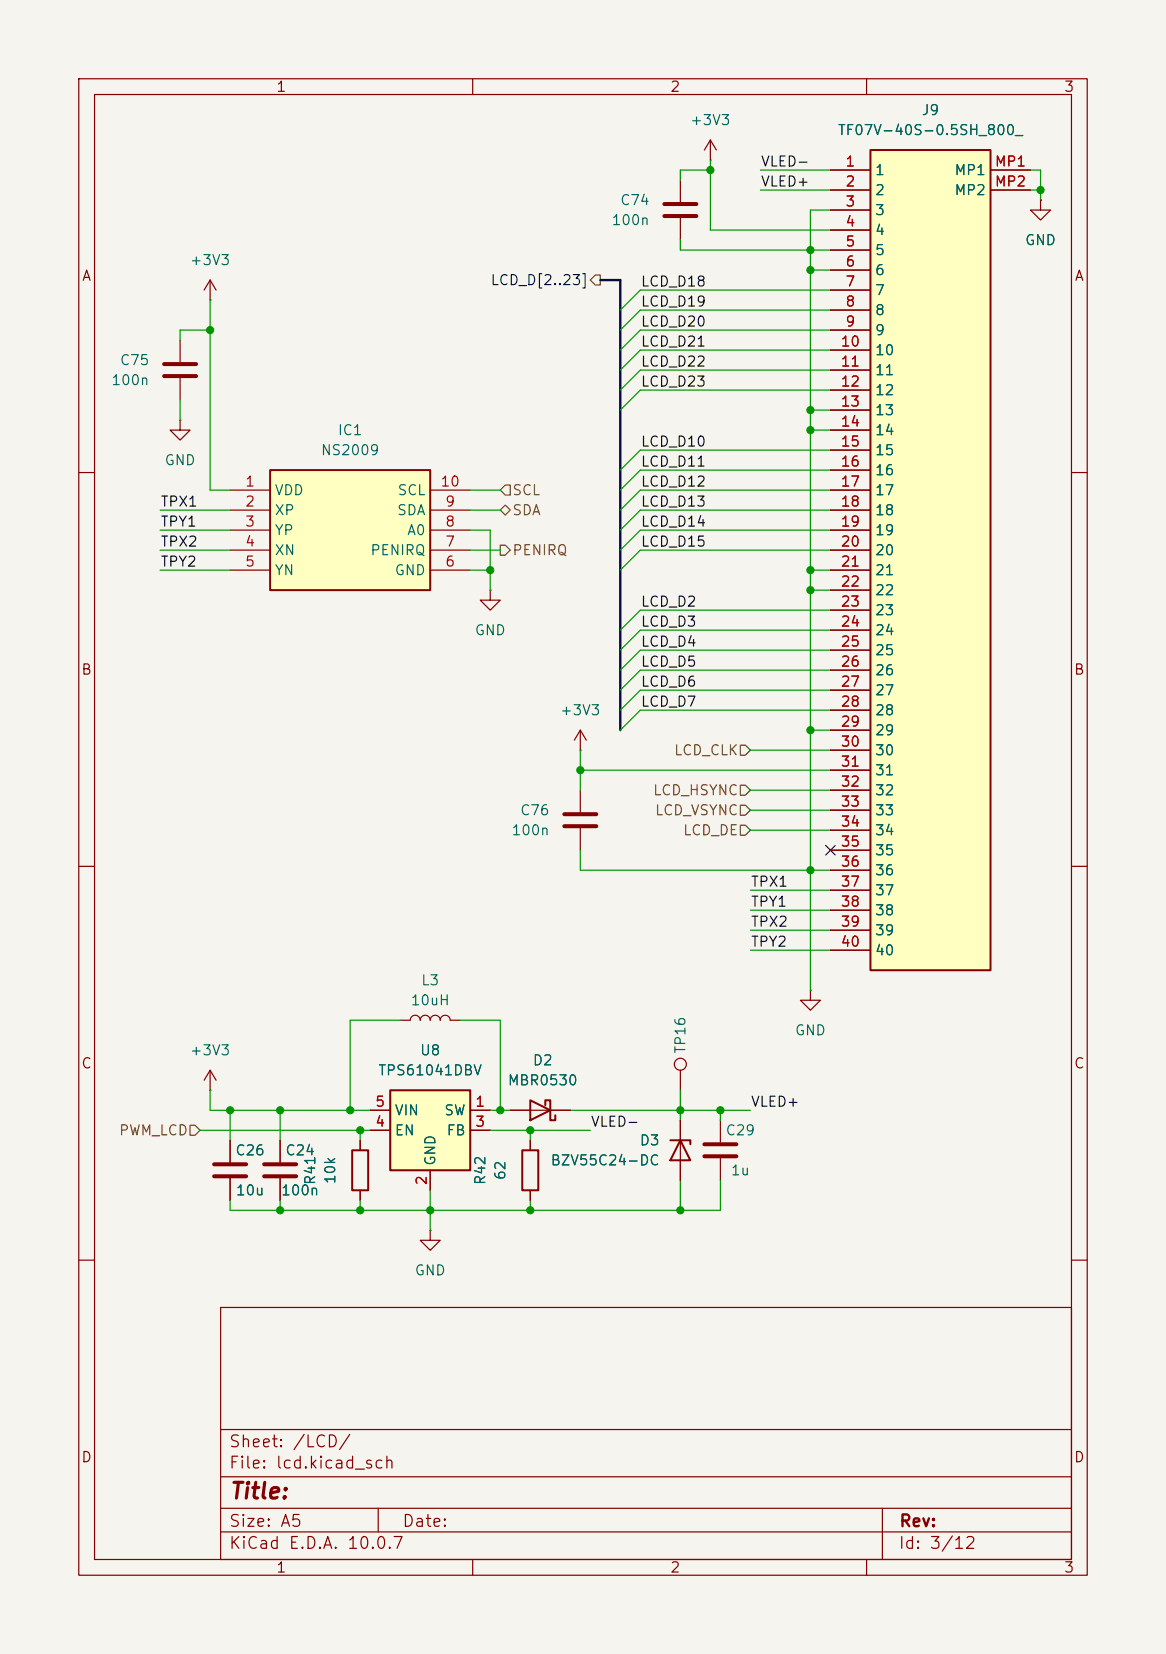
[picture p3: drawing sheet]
<svg xmlns="http://www.w3.org/2000/svg" width="148mm" height="210mm" viewBox="0 0 148 210" stroke-linecap="round" stroke-linejoin="round" font-family="sans-serif">
<path d="M0 0h148v210h-148z" fill="#f5f4ef" stroke="#f5f4ef" stroke-width=".13"/>
<g fill="none" stroke="#840000" stroke-width=".15">
<path d="M10 10h128v190h-128zM12 12h124v186h-124zM60 10v2M110 10v2M26.7 38.1h.1M26.7 35.6l-.8 1.2M26.7 35.6l.7 1.2M26.7 35.6v2.5M132.1 25.4v1.3h1.2l-1.2 1.2-1.3-1.2h1.3M132.1 25.4h.1M22.9 53.3v1.3h1.2l-1.2 1.3-1.3-1.3h1.3M22.9 53.3h.1"/>
<path d="M10 60h2M62.2 74.9v1.3h1.3l-1.3 1.3-1.2-1.3h1.2M62.2 74.9h.1M136 60h2M10 110h2M136 110h2M50.8 129.5h1.3a.64 .64 0 0 1 .6-.6 .64 .64 0 0 1 .6 .6 .64 .64 0 0 1 .7-.6 .64 .64 0 0 1 .6 .6 .64 .64 0 0 1 .6-.6 .64 .64 0 0 1 .7 .6 .64 .64 0 0 1 .6-.6 .64 .64 0 0 1 .6 .6h1.3M86.4 135.9v2.5M102.9 125.7v1.3h1.2l-1.2 1.3-1.3-1.3h1.3M102.9 125.7h.1M29.2 144.8v2.8M29.2 149.6v2.8"/>
<path d="M35.6 144.8v2.8M35.6 149.6v2.8M54.6 156.2v1.3h1.3l-1.3 1.3-1.3-1.3h1.3M54.6 156.2h.1M64.8 141h7.6M86.4 142.2v7.7M91.4 142.2v2.8M91.4 147.1v2.8M10 160h2M28 166h108v32h-108zM136 160h2M28 194.5h108"/>
<path d="M28 191.5h108M28 187.5h108M28 181.5h108M48 191.5v3M60 198v2M110 198v2M112 191.5v6.5"/>
<circle cx="86.4" cy="135.1" r=".76"/>
</g>
<path d="M27.2 149.4h4M27.2 147.8h4M33.5 149.4h4.1M33.5 147.8h4.1M89.4 146.8h4.1M89.4 145.3h4.1" fill="none" stroke="#840000" stroke-width=".51"/>
<path d="M67.3 139.7l2.5 1.3-2.5 1.2zM69.2 140.3v-.6h.6v2.5h.7v-.6M85.1 144.8h2.5v.5M86.4 144.8l1.2 2.5h-2.5z" fill="none" stroke="#840000" stroke-width=".25"/>
<path d="M34.3 59.7h20.3v15.2h-20.3z" fill="#ffffc2"/>
<path d="M34.3 59.7h20.3v15.2h-20.3zM66.3 146.1h2v5h-2z" fill="none" stroke="#840000" stroke-width=".25"/>
<path d="M29.2 62.2h5.1M29.2 64.8h5.1M29.2 67.3h5.1M29.2 69.9h5.1M29.2 72.4h5.1M54.6 62.2h5.1M54.6 64.8h5.1M54.6 67.3h5.1M54.6 69.9h5.1M54.6 72.4h5.1M67.3 144.8v1.3M67.3 151.1v1.3" fill="none" stroke="#840000" stroke-width=".15"/>
<path d="M110.5 19.1h15.2v104.1h-15.2z" fill="#ffffc2"/>
<path d="M110.5 19.1h15.2v104.1h-15.2z" fill="none" stroke="#840000" stroke-width=".25"/>
<g fill="none" stroke="#840000" stroke-width=".15">
<path d="M105.4 21.6h5.1M105.4 24.1h5.1M105.4 26.7h5.1M105.4 29.2h5.1M105.4 31.8h5.1M105.4 34.3h5.1M105.4 36.8h5.1M105.4 39.4h5.1M125.7 21.6h5.1M125.7 24.1h5.1M105.4 41.9h5.1M105.4 44.5h5.1"/>
<path d="M105.4 47h5.1M105.4 49.5h5.1M105.4 52.1h5.1M105.4 54.6h5.1M105.4 57.2h5.1M105.4 59.7h5.1M105.4 62.2h5.1M105.4 64.8h5.1M105.4 67.3h5.1M105.4 69.9h5.1M105.4 72.4h5.1M105.4 74.9h5.1"/>
<path d="M105.4 77.5h5.1M105.4 80h5.1M105.4 82.6h5.1M105.4 85.1h5.1M105.4 87.6h5.1M105.4 90.2h5.1M105.4 92.7h5.1M105.4 95.3h5.1M105.4 97.8h5.1M105.4 100.3h5.1M105.4 102.9h5.1M105.4 105.4h5.1"/>
<path d="M105.4 108h5.1M105.4 110.5h5.1M105.4 113h5.1M105.4 115.6h5.1M105.4 118.1h5.1M105.4 120.7h5.1"/>
</g>
<path d="M49.5 138.4h10.2v10.2h-10.2z" fill="#ffffc2"/>
<path d="M49.5 138.4h10.2v10.2h-10.2zM44.7 146.1h2v5h-2z" fill="none" stroke="#840000" stroke-width=".25"/>
<g fill="none" stroke="#840000" stroke-width=".15">
<path d="M90.2 17.8l-.8 1.3M90.2 17.8l.7 1.3M90.2 17.8v2.5M86.4 22.9v2.8M86.4 27.7v2.8M90.2 20.3h.1M105.4 21.6h5.1M105.4 24.1h5.1M105.4 26.7h5.1M105.4 29.2h5.1M105.4 31.8h5.1M105.4 34.3h5.1"/>
<path d="M105.4 36.8h5.1M105.4 39.4h5.1M125.7 21.6h5.1M125.7 24.1h5.1M132.1 25.4h.1M22.9 43.2v2.8M22.9 48v2.8M105.4 41.9h5.1M105.4 44.5h5.1M105.4 47h5.1M105.4 49.5h5.1M105.4 52.1h5.1"/>
<path d="M105.4 54.6h5.1M105.4 57.2h5.1M105.4 59.7h5.1M105.4 62.2h5.1M105.4 64.8h5.1M105.4 67.3h5.1M105.4 69.9h5.1M105.4 72.4h5.1M105.4 74.9h5.1M105.4 77.5h5.1M73.7 95.3h.1M73.7 92.7v2.6"/>
<path d="M73.7 92.7l-.8 1.3M73.7 92.7l.7 1.3M105.4 80h5.1M105.4 82.6h5.1M105.4 85.1h5.1M105.4 87.6h5.1M105.4 90.2h5.1M105.4 92.7h5.1M105.4 95.3h5.1M105.4 97.8h5.1M73.7 100.3v2.8M73.7 105.2v2.8"/>
<path d="M105.4 100.3h5.1M105.4 102.9h5.1M105.4 105.4h5.1M105.4 108h5.1M105.4 110.5h5.1M105.4 113h5.1M105.4 115.6h5.1M105.4 118.1h5.1M26.7 138.4h.1M26.7 135.9l-.8 1.3M26.7 135.9l.7 1.3M26.7 135.9v2.5"/>
<path d="M105.4 120.7h5.1M29.2 144.8v2.8M29.2 149.6v2.8M35.6 144.8v2.8M35.6 149.6v2.8M45.7 144.8v1.3M45.7 151.1v1.3M47 141h2.5M47 143.5h2.5M54.6 148.6v2.5M59.7 141h2.5M59.7 143.5h2.5"/>
<path d="M64.8 141h2.5M67.3 144.8v1.3M67.3 151.1v1.3M69.8 141h2.6M86.4 142.2v2.6M86.4 147.3v2.6"/>
</g>
<path d="M84.3 27.4h4.1M84.3 25.9h4.1M20.8 47.8h4.1M20.8 46.2h4.1M71.6 104.9h4.1M71.6 103.4h4.1" fill="none" stroke="#840000" stroke-width=".51"/>
<path d="M75.6 34.9h.6v1.3h-.6l-.7-.6zM63.5 69.2h.6l.7 .7-.7 .6h-.6zM63.5 64.8l.6-.7 .7 .7-.7 .6zM64.1 61.6h.7v1.3h-.7l-.6-.7zM94 99.7h.6l.6 .6-.6 .7h-.6zM94 94.6h.6l.6 .7-.6 .6h-.6zM94 102.2h.6l.6 .7-.6 .6h-.6zM94 104.8h.6l.6 .6-.6 .6h-.6zM24.1 142.9h.7l.6 .6-.6 .6h-.7z" fill="none" stroke="#725600" stroke-width=".15"/>
<path d="M76.2 35.6h2.5v57.1" fill="none" stroke="#000084" stroke-width=".3"/>
<g fill="none" stroke="#009600" stroke-width=".15">
<path d="M26.7 38.1v24.1h2.5M86.4 30.5v1.3h19M90.2 20.3v8.9h15.2M90.2 21.6h-3.8v1.3M96.5 24.1h8.9M96.5 21.6h8.9M102.9 34.3h2.5M105.4 26.7h-2.5v99M105.4 36.8h-24.1l-2.6 2.6M105.4 39.4h-24.1l-2.6 2.5M130.8 21.6h1.3v3.8M130.8 24.1h1.3"/>
<path d="M22.9 50.8v2.5M26.7 41.9h-3.8v1.3M102.9 54.6h2.5M102.9 52.1h2.5M105.4 41.9h-24.1l-2.6 2.6M105.4 47h-24.1l-2.6 2.5M105.4 44.5h-24.1l-2.6 2.5M105.4 59.7h-24.1l-2.6 2.5M105.4 49.5h-24.1l-2.6 2.6M105.4 57.2h-24.1l-2.6 2.5M20.3 72.4h8.9M20.3 69.9h8.9"/>
<path d="M20.3 67.3h8.9M20.3 64.8h8.9M59.7 72.4h2.5M59.7 69.9h3.8M59.7 67.3h2.5v7.6M59.7 64.8h3.8M59.7 62.2h3.8M102.9 74.9h2.5M102.9 72.4h2.5M105.4 69.9h-24.1l-2.6 2.5M105.4 67.3h-24.1l-2.6 2.6M105.4 64.8h-24.1l-2.6 2.5"/>
<path d="M105.4 77.5h-24.1l-2.6 2.5M105.4 62.2h-24.1l-2.6 2.6M73.7 95.3v5M73.7 97.8h31.7M95.2 95.3h10.2M102.9 92.7h2.5M105.4 82.6h-24.1l-2.6 2.5M105.4 85.1h-24.1l-2.6 2.5M105.4 80h-24.1l-2.6 2.6M105.4 90.2h-24.1l-2.6 2.5M105.4 87.6h-24.1l-2.6 2.6M73.7 108v2.5h31.7"/>
<path d="M95.2 102.9h10.2M95.2 105.4h10.2M95.2 100.3h10.2M95.2 113h10.2M95.2 118.1h10.2M95.2 115.6h10.2M26.7 138.4v2.6h20.3M50.8 129.5h-6.4v11.5M58.4 129.5h5.1v11.5M86.4 138.4v3.8M95.2 120.7h10.2M25.4 143.5h21.6"/>
<path d="M29.2 141v3.8M35.6 141v3.8M35.6 152.4v1.3M45.7 143.5v1.3M45.7 152.4v1.3M54.6 151.1v5.1M62.2 141h2.6M62.2 143.5h12.7M67.3 143.5v1.3M67.3 152.4v1.3M72.4 141h22.8M86.4 149.9v3.8"/>
<path d="M91.4 149.9v3.8h-62.2v-1.3M91.4 141v1.2"/>
</g>
<path d="M104.8 107.3l1.2 1.3M106 107.3l-1.2 1.3" fill="none" stroke="#000084" stroke-width=".15"/>
<g fill="#009600" stroke="#009600" stroke-width=".13">
<circle cx="35.6" cy="153.7" r=".46"/>
<circle cx="45.7" cy="153.7" r=".46"/>
<circle cx="54.6" cy="153.7" r=".46"/>
<circle cx="45.7" cy="143.5" r=".46"/>
<circle cx="35.6" cy="141" r=".46"/>
<circle cx="67.3" cy="153.7" r=".46"/>
<circle cx="67.3" cy="143.5" r=".46"/>
<circle cx="29.2" cy="141" r=".46"/>
<circle cx="44.4" cy="141" r=".46"/>
<circle cx="63.5" cy="141" r=".46"/>
<circle cx="102.9" cy="72.4" r=".46"/>
<circle cx="102.9" cy="74.9" r=".46"/>
<circle cx="102.9" cy="54.6" r=".46"/>
<circle cx="62.2" cy="72.4" r=".46"/>
<circle cx="26.7" cy="41.9" r=".46"/>
<circle cx="102.9" cy="92.7" r=".46"/>
<circle cx="73.7" cy="97.8" r=".46"/>
<circle cx="102.9" cy="31.8" r=".46"/>
<circle cx="102.9" cy="34.3" r=".46"/>
<circle cx="90.2" cy="21.6" r=".46"/>
<circle cx="132.1" cy="24.1" r=".46"/>
<circle cx="102.9" cy="52.1" r=".46"/>
<circle cx="86.4" cy="153.7" r=".46"/>
<circle cx="102.9" cy="110.5" r=".46"/>
<circle cx="86.4" cy="141" r=".46"/>
<circle cx="91.4" cy="141" r=".46"/>
</g>
<text font-size="2" fill="#840000" x="29" y="190.8">Title:</text>
<g font-size="1.5" fill="#840000">
<text x="29" y="184.1">Sheet: /LCD/</text>
<text x="29" y="186.8">File: lcd.kicad_sch</text>
<text x="29" y="197">KiCad E.D.A. 10.0.7</text>
<text x="29" y="194.2">Size: A5</text>
<text x="51" y="194.2">Date:</text>
<text x="114" y="197">Id: 3/12</text>
<text x="114.1" y="194.2">Rev:</text>
</g>
<g font-size="1.3" fill="#840000">
<text x="35" y="12">1</text>
<text x="85" y="12">2</text>
<text x="135" y="12">3</text>
<text x="10.3" y="36">A</text>
<text x="136.3" y="36">A</text>
<text x="10.2" y="86">B</text>
<text x="136.2" y="86">B</text>
<text x="10.2" y="136">C</text>
<text x="136.2" y="136">C</text>
<text x="10.2" y="186">D</text>
<text x="136.2" y="186">D</text>
<text x="35" y="200">1</text>
<text x="85" y="200">2</text>
<text x="135" y="200">3</text>
</g>
<g font-size="1.3" fill="#006464">
<text x="87.5" y="16.2">+3V3</text>
<text x="106.3" y="17.5">TF07V-40S-0.5SH_800_</text>
<text x="116.9" y="14.9">J9</text>
<text x="111" y="22.6">1</text>
<text x="121.1" y="22.6">MP1</text>
<text x="77.5" y="28.9">100n</text>
<text x="78.6" y="26.4">C74</text>
<text x="111" y="25.1">2</text>
<text x="111" y="27.6">3</text>
<text x="121.1" y="25.1">MP2</text>
<text x="24" y="34">+3V3</text>
<text x="111" y="30.2">4</text>
<text x="111" y="32.7">5</text>
<text x="111" y="35.3">6</text>
<text x="130" y="31.4">GND</text>
<text x="111" y="37.8">7</text>
<text x="111" y="40.3">8</text>
<text x="15.1" y="46.7">C75</text>
<text x="111" y="42.9">9</text>
<text x="111" y="45.4">10</text>
<text x="111" y="48">11</text>
<text x="14" y="49.2">100n</text>
<text x="111" y="50.5">12</text>
<text x="111" y="53">13</text>
<text x="20.8" y="59.4">GND</text>
<text x="40.6" y="58.1">NS2009</text>
<text x="42.8" y="55.6">IC1</text>
<text x="111" y="55.6">14</text>
<text x="111" y="58.1">15</text>
<text x="34.8" y="63.2">VDD</text>
<text x="34.8" y="65.7">XP</text>
<text x="50.3" y="65.7">SDA</text>
<text x="50.4" y="63.2">SCL</text>
<text x="111" y="60.7">16</text>
<text x="111" y="63.2">17</text>
<text x="111" y="65.7">18</text>
<text x="34.8" y="68.3">YP</text>
<text x="34.8" y="70.8">XN</text>
<text x="46.9" y="70.8">PENIRQ</text>
<text x="51.6" y="68.3">A0</text>
<text x="111" y="68.3">19</text>
<text x="111" y="70.8">20</text>
<text x="34.8" y="73.4">YN</text>
<text x="50" y="73.4">GND</text>
<text x="111" y="73.4">21</text>
<text x="111" y="75.9">22</text>
<text x="60.2" y="81">GND</text>
<text x="111" y="78.4">23</text>
<text x="111" y="81">24</text>
<text x="111" y="83.5">25</text>
<text x="111" y="86.1">26</text>
<text x="111" y="88.6">27</text>
<text x="71" y="91.1">+3V3</text>
<text x="111" y="91.1">28</text>
<text x="111" y="93.7">29</text>
<text x="111" y="96.2">30</text>
<text x="111" y="98.8">31</text>
<text x="111" y="101.3">32</text>
<text x="64.8" y="106.4">100n</text>
<text x="65.9" y="103.8">C76</text>
<text x="111" y="103.8">33</text>
<text x="111" y="106.4">34</text>
<text x="111" y="108.9">35</text>
<text x="111" y="111.5">36</text>
<text x="111" y="114">37</text>
<text x="111" y="116.5">38</text>
<text x="111" y="119.1">39</text>
<text x="53.4" y="125.4">L3</text>
<text x="111" y="121.6">40</text>
<text x="52" y="128">10uH</text>
<text x="100.8" y="131.8">GND</text>
<text x="24" y="134.3">+3V3</text>
<text x="47.9" y="136.9">TPS61041DBV</text>
<text x="53.2" y="134.3">U8</text>
<text x="67.5" y="135.6">D2</text>
<text x="87.3" y="133.9" transform="rotate(-90 87.3 133.9)">TP16</text>
<text x="50" y="141.9">VIN</text>
<text x="56.3" y="141.9">SW</text>
<text x="64.4" y="138.1">MBR0530</text>
<text x="29.8" y="147">C26</text>
<text x="36.1" y="147">C24</text>
<text x="50" y="144.5">EN</text>
<text x="55.6" y="148.1" transform="rotate(-90 55.6 148.1)">GND</text>
<text x="56.6" y="144.5">FB</text>
<text x="64.5" y="149.9" transform="rotate(-90 64.5 149.9)">62</text>
<text x="69.8" y="148.3">BZV55C24-DC</text>
<text x="81.1" y="145.7">D3</text>
<text x="92" y="144.5">C29</text>
<text x="92.7" y="149.6">1u</text>
<text x="29.8" y="152.1">10u</text>
<text x="35.6" y="152.1">100n</text>
<text x="40.3" y="150.6" transform="rotate(-90 40.3 150.6)">R41</text>
<text x="42.9" y="150.4" transform="rotate(-90 42.9 150.4)">10k</text>
<text x="61.9" y="150.6" transform="rotate(-90 61.9 150.6)">R42</text>
<text x="52.5" y="162.3">GND</text>
</g>
<g font-size="1.3" fill="#0f0f0f">
<text x="96.5" y="21.5">VLED-</text>
<text x="96.5" y="24">VLED+</text>
<text x="81.3" y="41.8">LCD_D20</text>
<text x="81.3" y="39.2">LCD_D19</text>
<text x="81.3" y="36.7">LCD_D18</text>
<text x="81.3" y="44.3">LCD_D21</text>
<text x="81.3" y="46.9">LCD_D22</text>
<text x="81.3" y="49.4">LCD_D23</text>
<text x="81.3" y="57">LCD_D10</text>
<text x="81.3" y="59.6">LCD_D11</text>
<text x="20.3" y="64.6">TPX1</text>
<text x="81.3" y="62.1">LCD_D12</text>
<text x="81.3" y="64.6">LCD_D13</text>
<text x="20.3" y="67.2">TPY1</text>
<text x="20.3" y="69.7">TPX2</text>
<text x="81.3" y="69.7">LCD_D15</text>
<text x="81.3" y="67.2">LCD_D14</text>
<text x="20.3" y="72.3">TPY2</text>
<text x="81.3" y="77.3">LCD_D2</text>
<text x="81.3" y="82.4">LCD_D4</text>
<text x="81.3" y="79.9">LCD_D3</text>
<text x="81.3" y="87.5">LCD_D6</text>
<text x="81.3" y="85">LCD_D5</text>
<text x="81.3" y="90">LCD_D7</text>
<text x="95.2" y="112.9">TPX1</text>
<text x="95.2" y="118">TPX2</text>
<text x="95.2" y="115.4">TPY1</text>
<text x="95.2" y="120.5">TPY2</text>
<text x="74.9" y="143.4">VLED-</text>
<text x="95.2" y="140.8">VLED+</text>
</g>
<g font-size="1.3" fill="#a90000">
<text x="107.2" y="21.5">1</text>
<text x="107.2" y="24">2</text>
<text x="126.2" y="21.5">MP1</text>
<text x="126.2" y="24">MP2</text>
<text x="107.2" y="26.5">3</text>
<text x="107.2" y="29.1">4</text>
<text x="107.2" y="31.6">5</text>
<text x="107.2" y="34.2">6</text>
<text x="107.2" y="36.7">7</text>
<text x="107.2" y="39.2">8</text>
<text x="107.2" y="41.8">9</text>
<text x="106.6" y="44.3">10</text>
<text x="106.6" y="46.9">11</text>
<text x="106.6" y="49.4">12</text>
<text x="106.6" y="51.9">13</text>
<text x="106.6" y="54.5">14</text>
<text x="106.6" y="57">15</text>
<text x="106.6" y="59.6">16</text>
<text x="31" y="62.1">1</text>
<text x="31" y="64.6">2</text>
<text x="55.8" y="62.1">10</text>
<text x="56.4" y="64.6">9</text>
<text x="106.6" y="62.1">17</text>
<text x="106.6" y="64.6">18</text>
<text x="31" y="67.2">3</text>
<text x="31" y="69.7">4</text>
<text x="56.4" y="69.7">7</text>
<text x="56.4" y="67.2">8</text>
<text x="106.6" y="67.2">19</text>
<text x="106.6" y="69.7">20</text>
<text x="31" y="72.3">5</text>
<text x="56.4" y="72.3">6</text>
<text x="106.6" y="72.3">21</text>
<text x="106.6" y="74.8">22</text>
<text x="106.6" y="77.3">23</text>
<text x="106.6" y="79.9">24</text>
<text x="106.6" y="82.4">25</text>
<text x="106.6" y="85">26</text>
<text x="106.6" y="87.5">27</text>
<text x="106.6" y="90">28</text>
<text x="106.6" y="92.6">29</text>
<text x="106.6" y="95.1">30</text>
<text x="106.6" y="97.7">31</text>
<text x="106.6" y="100.2">32</text>
<text x="106.6" y="102.7">33</text>
<text x="106.6" y="105.3">34</text>
<text x="106.6" y="107.8">35</text>
<text x="106.6" y="110.4">36</text>
<text x="106.6" y="112.9">37</text>
<text x="106.6" y="115.4">38</text>
<text x="106.6" y="118">39</text>
<text x="106.6" y="120.5">40</text>
<text x="47.5" y="143.4">4</text>
<text x="47.5" y="140.8">5</text>
<text x="60.2" y="140.8">1</text>
<text x="60.2" y="143.4">3</text>
<text x="54.5" y="150.6" transform="rotate(-90 54.5 150.6)">2</text>
</g>
<text font-size="1.3" fill="#000084" x="62.2" y="36.5">LCD_D[2..23]</text>
<g font-size="1.3" fill="#725600">
<text x="64.9" y="65.7">SDA</text>
<text x="64.9" y="63.2">SCL</text>
<text x="64.9" y="70.8">PENIRQ</text>
<text x="82.8" y="101.3">LCD_HSYNC</text>
<text x="85.5" y="96.2">LCD_CLK</text>
<text x="83" y="103.8">LCD_VSYNC</text>
<text x="86.6" y="106.4">LCD_DE</text>
<text x="15" y="144.5">PWM_LCD</text>
</g>
</svg>
